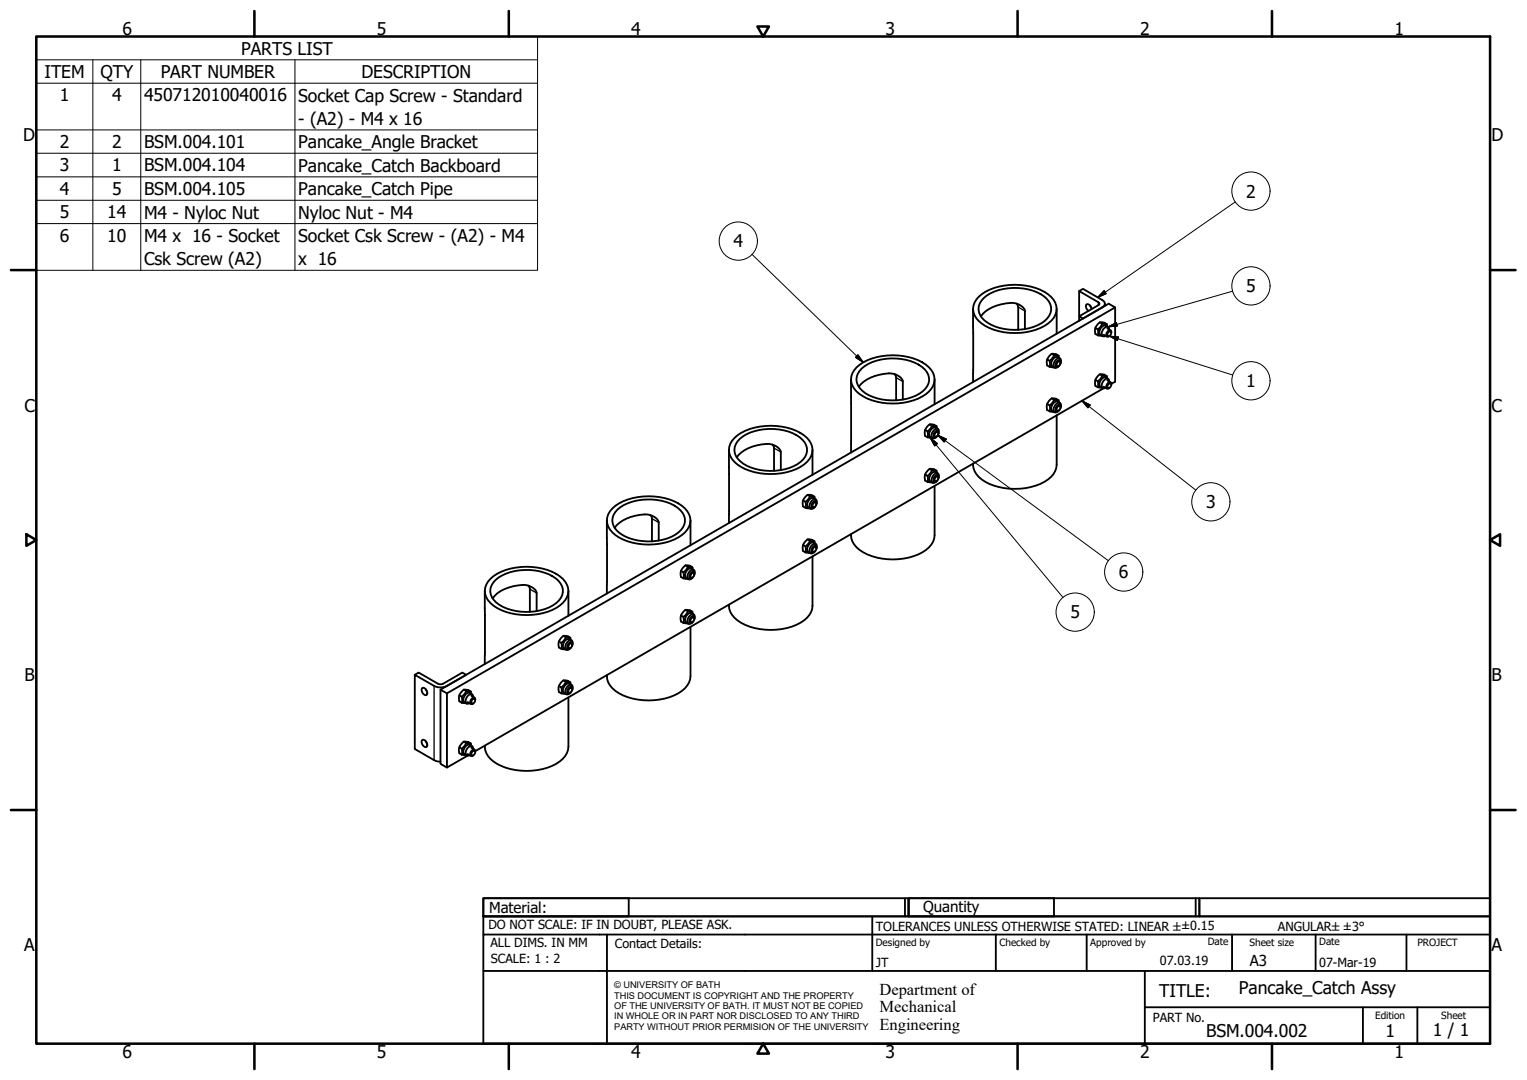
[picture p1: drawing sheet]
<svg xmlns="http://www.w3.org/2000/svg" width="420mm" height="297mm" viewBox="0 0 420 297" stroke-linecap="round" stroke-linejoin="round" font-family="sans-serif">
<!-- layer: Visible (ISO) -->
<g fill="none" stroke="#000" stroke-width=".51">
<path d="M267.7 85v20.1M269.3 81.6a16.2 16.2 0 0 1 14.4-2.8 9.9 9.9 0 0 1 6.6 4.4 4.5 4.5 0 0 1-1.9 5.8 17.3 17.3 0 0 1-18.3 0 4.5 4.5 0 0 1-.8-7.4zM269.9 87a10.7 10.7 0 0 1 10.1-3.4l1.1 .6a1.67 1.67 0 0 1 .9 1.3v5M270.7 82a14.5 14.5 0 0 1 13.4-2.1 6.8 6.8 0 0 1 5.1 4.6 5 5 0 0 1-3.7 4.9 15 15 0 0 1-14.7-1.3 3.8 3.8 0 0 1-.1-6.1zM279.7 83.5l.5 1v6.2M288.1 98.9l.7 .4M289.4 97.3l.6 .4M290.7 85v6.8M291.1 99.6l.5-.2 .2 .3v.4a.81 .81 0 0 1-.9 .6 .89 .89 0 0 1 .2-1.1zM291.3 97.8a1.72 1.72 0 0 0-2.9 .6l-.4 .8a1.4 1.4 0 0 0 .8 1.7M291.4 98.4l-.1-.6-1.3-.1-1.2 1.6v1.6l1.2 .1M291.4 99l.2 .1"/>
<path d="M291.7 98.6l-.7-.4a1.7 1.7 0 0 0-1.5 2.6l.7 .3M291.8 99.7v-.4a1.05 1.05 0 0 0-1.2 .3 1.05 1.05 0 0 0 0 1.2l.7-.1M296.9 80.1l1.1-.7 5.3 3.1a1.07 1.07 0 0 1 .7 1 1.07 1.07 0 0 1-.7 1l-5.3 3.1-1.1-.6 5.3-3.1 .3-.4-.3-.4zM296.9 80.1v8.1M299.9 84l.4 .7M300.4 85a1.16 1.16 0 0 0-1.5-1.2 1.41 1.41 0 0 0 .6 1.7M301.4 90.2l.7 .4M302.1 92.2l1.1 .2M302.6 88.7l.7 .3M303.7 92.1l.9 .5M304 83.5v.6M304.5 89.1a1.86 1.86 0 0 0-1.8-.4 1.86 1.86 0 0 0-1.3 1.5l-.1 .4a1.4 1.4 0 0 0 .8 1.6"/>
<path d="M304.7 89.8l-.2-.7-1.2-.1-1.2 1.6v1.6M304.7 90.3l.9 .6M304.9 89.9l-.6-.4a1.71 1.71 0 0 0-1.5 2.6l.6 .4M305.1 91.3l.5-.2a.85 .85 0 0 1 0 .9 .85 .85 0 0 1-.8 .4 .97 .97 0 0 1 .3-1.1zM305.2 90.6l-.2-.7a1.62 1.62 0 0 0-1.6 .9 1.62 1.62 0 0 0 .1 1.7l.7-.1M305.8 91.5l-.3-.7a1.17 1.17 0 0 0-1 1.7l.7-.1M306.8 84.5v20.5l-1 .6M234.2 104.4v20.1M235.7 101a16.2 16.2 0 0 1 14.4-2.8 8.6 8.6 0 0 1 6.9 5.3 5.1 5.1 0 0 1-3.2 5.5 17.6 17.6 0 0 1-17.3-.6 4.5 4.5 0 0 1-.8-7.4zM236.3 106.4a10.7 10.7 0 0 1 10.1-3.4l1.1 .6 .9 1.1v5.2M237.1 101.4a14.7 14.7 0 0 1 16.5-.5 4 4 0 0 1 .3 6.8 14.8 14.8 0 0 1-16.6-.2 3.8 3.8 0 0 1-.2-6.1zM246.1 102.9l.5 1v6.2"/>
<path d="M254.6 118.2l.6 .4M255.8 116.7l.7 .4M257.2 104.4v6.8M257.5 119l.5-.2a.85 .85 0 0 1 .1 .9 .85 .85 0 0 1-.8 .4 .87 .87 0 0 1 .2-1.1zM257.7 117.2a1.86 1.86 0 0 0-1.9-.4 1.86 1.86 0 0 0-1.2 1.4l-.1 .4a1.4 1.4 0 0 0 .7 1.7M257.8 117.8l-.1-.6-1.2-.1-1.3 1.5v1.7l1.2 .1M257.8 118.4l.2 .1M258.1 118l-.7-.4a1.71 1.71 0 0 0-1.5 2.6l.7 .3M258.2 119.5a1 1 0 0 0-.4-1.6 1.81 1.81 0 0 0-1.2 2.6 1.16 1.16 0 0 0 1.3-.6M258.2 119.1l-.2-.6a1.21 1.21 0 0 0-1 1.7l.7-.1M288.1 111.1l.7 .4M289.4 109.6l.6 .4"/>
<path d="M290.4 100.7l.2 .1M290.4 113l.2 .1M290.7 114.2v13.6a5.7 5.7 0 0 1-3.3 4.7 17.6 17.6 0 0 1-17.3-.6 5.1 5.1 0 0 1-2.4-4.4M291.1 111.8l.5-.2a.84 .84 0 0 1 .1 .9 .84 .84 0 0 1-.9 .5 .95 .95 0 0 1 .3-1.2zM291.3 110.1a1.86 1.86 0 0 0-1.9-.5 1.86 1.86 0 0 0-1.3 1.5v1.7l.7 .3M291.4 110.7l-.1-.6-1.3-.1-1.2 1.5v1.6l1.2 .2M291.4 111.2l.2 .2M291.7 110.8l-.7-.3a1.71 1.71 0 0 0-1.5 2.5l.7 .4M291.8 100.1a1 1 0 0 0-.4-1.6 1.78 1.78 0 0 0-1.2 2.6 1.23 1.23 0 0 0 1.3-.6M291.8 112.3a.98 .98 0 0 0-.4-1.5 1.78 1.78 0 0 0-1.2 2.6 1.23 1.23 0 0 0 1.3-.7M291.8 112l-.2-.7a1.18 1.18 0 0 0-1 1.8l.7-.1M301.4 104.5l.7 .4"/>
<path d="M302.1 106.5l1.1 .1M302.6 102.9l.7 .4M303.6 106.8l-172.8 99.8M303.7 106.3l.9 .6M304.5 103.4a1.85 1.85 0 0 0-1.8-.4 1.85 1.85 0 0 0-1.3 1.5l-.1 .4a1.4 1.4 0 0 0 .8 1.6M304.7 104l-.2-.6-1.2-.1-1.2 1.6v1.6M304.7 104.6l.9 .5M304.9 104.2l-.6-.4a1.71 1.71 0 0 0-1.5 2.6l.6 .4M305 105.7l.5-.3a.75 .75 0 0 1 .1 .9 .75 .75 0 0 1-.9 .3zM305.2 104.9l-.2-.7a1.62 1.62 0 0 0-1.6 .8 1.62 1.62 0 0 0 .1 1.8l.7-.2M305.8 105.6l-.3-.5a1.17 1.17 0 0 0-1 1.7l.7-.1M305.8 105.6v.2"/>
<path d="M168.5 139.8a16.2 16.2 0 0 1 14.4-2.8 8.7 8.7 0 0 1 7 5.3 5.2 5.2 0 0 1-3.3 5.5 17.6 17.6 0 0 1-17.2-.6 4.6 4.6 0 0 1-.9-7.4zM200.6 123.7v20.2M202.1 120.4a16.2 16.2 0 0 1 14.4-2.8 8.7 8.7 0 0 1 7 5.3 5.2 5.2 0 0 1-3.3 5.5 17.7 17.7 0 0 1-17.3-.6 4.5 4.5 0 0 1-.8-7.4zM202.7 125.8a10.7 10.7 0 0 1 10.1-3.4 2.76 2.76 0 0 1 2 1.9v5M203.5 120.8a14.7 14.7 0 0 1 16.5-.5 4 4 0 0 1 .3 6.7 14.7 14.7 0 0 1-16.6-.1 3.8 3.8 0 0 1-.2-6.1zM212.6 122.3l.4 .9v6.3M221 137.6l.6 .4M222.2 136.1l.7 .4M223.2 139.5l.2 .1M223.6 123.7v6.9M223.9 138.4l.5-.3a.85 .85 0 0 1 .1 1 .85 .85 0 0 1-.8 .4 .94 .94 0 0 1 .2-1.1zM224.1 136.6a1.85 1.85 0 0 0-1.9-.5 1.85 1.85 0 0 0-1.2 1.5l-.1 .4a1.38 1.38 0 0 0 .7 1.7"/>
<path d="M224.2 137.2l-.1-.6-1.2-.1-1.3 1.5v1.7l1.2 .1M224.2 137.8l.2 .1M224.5 137.4l-.7-.4a1.71 1.71 0 0 0-1.4 2.6l.6 .3M224.6 138.9a1 1 0 0 0-.4-1.6 1.8 1.8 0 0 0-1.2 2.6 1.15 1.15 0 0 0 1.3-.6M224.6 138.5l-.2-.6a1.17 1.17 0 0 0-1 1.7l.7-.1M254.6 130.5l.6 .4M255.8 129l.7 .4M256.8 120.1l.2 .1M256.8 132.4l.2 .1M257.2 133.6v13.6a6.2 6.2 0 0 1-4.5 5.3 17.7 17.7 0 0 1-16.2-1.2 5 5 0 0 1-2.3-4.4M257.5 131.2l.5-.2a.84 .84 0 0 1 .1 .9 .84 .84 0 0 1-.9 .4 .93 .93 0 0 1 .3-1.1zM257.7 129.5a1.73 1.73 0 0 0-2.9 .5l-.3 .9a1.41 1.41 0 0 0 .7 1.7"/>
<path d="M257.8 130.1l-.1-.6-1.2-.1-1.3 1.5v1.7l1.2 .1M257.8 130.6l.2 .2M258.1 130.2l-.7-.3a1.7 1.7 0 0 0-1.5 2.5l.7 .4M258.2 131.7a.98 .98 0 0 0-.4-1.5 1.81 1.81 0 0 0-1.2 2.6 1.23 1.23 0 0 0 1.3-.7M258.2 131.4l-.2-.7a1.21 1.21 0 0 0-1 1.8l.7-.2M134.9 159.2a16.2 16.2 0 0 1 14.4-2.8 8.7 8.7 0 0 1 7 5.3 5.2 5.2 0 0 1-3.3 5.5 17.6 17.6 0 0 1-17.2-.6 4.6 4.6 0 0 1-.9-7.4zM136.3 159.6a14.7 14.7 0 0 1 15.7-1.2 4.6 4.6 0 0 1 2.7 5.2 8.7 8.7 0 0 1-7.2 4.5 14.5 14.5 0 0 1-11-2.4 3.9 3.9 0 0 1-.2-6.1zM167 143.1v20.1M169.1 145.2a10.7 10.7 0 0 1 10.1-3.4l1.1 .6a1.74 1.74 0 0 1 1 1.3v5M169.9 140.2a14.8 14.8 0 0 1 15.6-1.1 4.6 4.6 0 0 1 2.8 5.1 8.6 8.6 0 0 1-7.2 4.5 13.2 13.2 0 0 1-11.7-3.1 3.8 3.8 0 0 1 .5-5.4zM179 141.7l.4 .9v6.3M187.4 157l.6 .4"/>
<path d="M188.6 155.5l.7 .4M189.7 158.9l.1 .1M190 143.1v6.9M190.3 157.8l.5-.3a.85 .85 0 0 1 .1 1 .85 .85 0 0 1-.8 .4 .91 .91 0 0 1 .2-1.1zM190.5 156a1.84 1.84 0 0 0-1.9-.5 1.84 1.84 0 0 0-1.2 1.5v1.7l.6 .4M190.6 156.6l-.1-.6-1.2-.1-1.3 1.5v1.7l1.2 .1M190.6 157.2l.3 .1M190.9 156.8l-.7-.4a1.69 1.69 0 0 0-1.4 2.5l.6 .4M191 158.2a.97 .97 0 0 0-.4-1.5 1.8 1.8 0 0 0-1.2 2.6 1.13 1.13 0 0 0 1.4-.6M191.1 157.9l-.3-.6a1.17 1.17 0 0 0-1 1.7l.7-.1M221 149.9l.6 .4M222.2 148.3l.7 .4"/>
<path d="M223.2 151.8l.2 .1M223.6 153v13.6a6.2 6.2 0 0 1-4.5 5.3 17.7 17.7 0 0 1-16.2-1.2 5 5 0 0 1-2.3-4.4M223.9 150.6l.6-.2a.85 .85 0 0 1 0 .9 .85 .85 0 0 1-.9 .4 .93 .93 0 0 1 .3-1.1zM224.1 148.9a1.73 1.73 0 0 0-2.9 .5l-.3 .9a1.41 1.41 0 0 0 .7 1.6M224.2 149.5l-.1-.6-1.2-.2-1.3 1.6v1.6l1.2 .1M224.2 150l.2 .1M224.5 149.6l-.7-.3a1.7 1.7 0 0 0-1.4 2.5l.6 .4M224.6 151.1a1 1 0 0 0-.4-1.6 1.79 1.79 0 0 0-1.2 2.7 1.22 1.22 0 0 0 1.3-.7M224.6 150.8l-.2-.7a1.19 1.19 0 0 0-1 1.8l.7-.2M133.4 162.5v20.1M135.5 164.6a10.8 10.8 0 0 1 10.1-3.4l1.1 .5a1.74 1.74 0 0 1 1 1.4v5M145.4 161.1l.4 .9v6.3"/>
<path d="M153.8 176.4l.7 .4M155 174.9l.7 .4M156.1 178.3l.2 .1M156.4 162.5v6.9M156.7 177.2l.5-.3a.84 .84 0 0 1 .1 .9 .84 .84 0 0 1-.8 .5 .87 .87 0 0 1 .2-1.1zM156.9 175.4a1.84 1.84 0 0 0-1.9-.5 1.84 1.84 0 0 0-1.2 1.5v1.7l.7 .4M157 176l-.1-.6-1.2-.1-1.2 1.5v1.7l1.1 .1M157.1 176.6l.2 .1M157.3 176.2l-.6-.4a1.69 1.69 0 0 0-1.5 2.5l.6 .4M157.4 177.6a1 1 0 0 0-.4-1.5 1.81 1.81 0 0 0-1.2 2.6 1.19 1.19 0 0 0 1.4-.6M157.5 177.3l-.3-.6a1.18 1.18 0 0 0-1 1.7l.7-.1M187.4 169.3l.6 .4"/>
<path d="M188.6 167.7l.7 .4M189.7 171.1l.1 .2M190 172.4v13.6a6.3 6.3 0 0 1-4.5 5.3 17.7 17.7 0 0 1-16.1-1.3 5 5 0 0 1-2.4-4.3M190.4 170l.5-.2a.85 .85 0 0 1 0 .9 .85 .85 0 0 1-.8 .4 .93 .93 0 0 1 .3-1.1zM190.5 168.2a1.86 1.86 0 0 0-1.9-.4 1.86 1.86 0 0 0-1.2 1.5l-.1 .4a1.41 1.41 0 0 0 .7 1.6M190.6 168.9l-.1-.7-1.2-.1-1.3 1.6v1.6l1.2 .2M190.6 169.4l.3 .1M190.9 169l-.7-.4a1.69 1.69 0 0 0-1.4 2.6l.6 .4M191 170.5a.97 .97 0 0 0-.4-1.6 1.79 1.79 0 0 0-1.2 2.7 1.19 1.19 0 0 0 1.4-.7M191.1 170.2l-.3-.7a1.19 1.19 0 0 0-1 1.7l.7-.1M114.1 185.6l1.1-.6 5.3 3.1 .7 .1 .7-.1 5.3-3.1 1.1 .6-5.3 3-1.8 .5-1.8-.5-5.3-3v20.4l5.3 3.1 1.8 .4M116.1 189.3a1.23 1.23 0 0 1 1.3 .5 1.23 1.23 0 0 1-.1 1.4 1.36 1.36 0 0 1-1.2-1.9z"/>
<path d="M117.1 189.6l.4 .6M121.2 189.7l1.8 1v20.4l-1.8-1zM121.2 189.7l183.9-106.2 1.7 1-183.8 106.2M126.4 191.2l.7 .4M127.1 193.3l1.1 .1M127.6 189.7l.7 .4M128.7 193.1l.9 .5M129.5 190.2a1.74 1.74 0 0 0-2.9 .6l-.3 .8a1.41 1.41 0 0 0 .8 1.7M129.6 190.8l-.1-.6-1.2-.1-1.2 1.5v1.7M129.7 191.4l.9 .5M129.9 191l-.6-.4a1.7 1.7 0 0 0-1.5 2.5l.6 .4M130 192.4l.5-.3a.74 .74 0 0 1 .1 1 .74 .74 0 0 1-.9 .3z"/>
<path d="M130.2 191.7l-.2-.7a1.62 1.62 0 0 0-1.6 .8 1.62 1.62 0 0 0 .1 1.7l.7-.1M130.8 192.5l-.3-.6a1.19 1.19 0 0 0-1 1.7l.7-.1M153.8 188.7l.7 .4M155 187.1l.7 .4M156.1 190.5l.2 .2M156.4 191.8v13.6a6.3 6.3 0 0 1-4.5 5.3 17.7 17.7 0 0 1-16.1-1.3 5.1 5.1 0 0 1-2.4-4.3M156.8 189.3l.5-.1a.87 .87 0 0 1 0 .9 .87 .87 0 0 1-.8 .4 .96 .96 0 0 1 .3-1.2zM156.9 187.6a1.85 1.85 0 0 0-1.9-.4 1.85 1.85 0 0 0-1.2 1.5l-.1 .4a1.38 1.38 0 0 0 .8 1.6M157 188.2l-.1-.6-1.2-.1-1.2 1.6v1.6l1.1 .1M157.1 188.8l.2 .1M157.3 188.4l-.6-.4a1.69 1.69 0 0 0-1.5 2.6l.6 .4M157.4 189.9a1 1 0 0 0-.4-1.6 1.78 1.78 0 0 0-1.2 2.7 1.13 1.13 0 0 0 1.4-.7"/>
<path d="M157.5 189.6l-.3-.7a1.19 1.19 0 0 0-1 1.7l.7-.1M116.1 203.6a1.23 1.23 0 0 1 1.3 .5 1.23 1.23 0 0 1-.1 1.4 1.36 1.36 0 0 1-1.2-1.9zM117.1 203.8l.4 .7M126.4 205.5l.7 .4M127.1 207.6l1.1 .1M127.6 204l.7 .4M128.6 207.9l-5.6 3.2M128.7 207.4l.9 .5M129.5 204.5a1.74 1.74 0 0 0-2.9 .5l-.3 .9a1.41 1.41 0 0 0 .8 1.7M129.6 205.1l-.1-.6-1.2-.1-1.2 1.5v1.7M129.7 205.6l.9 .6M129.9 205.2l-.6-.3a1.7 1.7 0 0 0-1.5 2.5l.6 .4"/>
<path d="M130 206.7l.5-.3a.74 .74 0 0 1 .1 1 .74 .74 0 0 1-.9 .3zM130.2 206l-.2-.7a1.62 1.62 0 0 0-1.6 .8 1.62 1.62 0 0 0 .1 1.7l.7-.1M130.8 206.8l-.3-.7a1.19 1.19 0 0 0-1 1.8l.7-.1"/>
</g>
<!-- layer: Visible Narrow (ISO) -->
<path d="M280.2 84.5l1.8 1M302.2 83.1v.8M246.6 103.9l1.8 1M213 123.2l1.8 1.1M179.4 142.6l1.9 1.1M145.8 162l1.9 1.1M119.4 188.6v20.5" fill="none" stroke="#000" stroke-width=".36"/>
<!-- layer: Symbol (ISO) -->
<g fill="none" stroke="#000" stroke-width=".28">
<path d="M10 16.5v-6.5h137.9v6.5M10 16.5h137.9v6.4M10 16.5v57.8h137.9v-51.4M25.5 16.5v57.8M38.7 16.5v57.8M81.2 16.5v57.8M10 22.9h137.9M10 35.7h137.9M10 42.1h137.9M10 48.6h137.9M10 55.1h137.9M339.9 55.5l-37.9 26.3"/>
<path d="M10 61.5h137.9M206.9 69.9l30.6 29.8M303.8 80l.6 .8-2.4 1zM236.1 97.6l1.4 2.1-2.1-1.4zM304.9 89.9l2.3-1.2 .2 1zM305.2 92.4l2.6 .3-.3 1zM305.2 92.4l34 10.8M339.2 80.1l-34.3 9.8M258.1 119.7l2.3 1.1-.6 .8zM258.1 119.7l46.9 34.5M297.7 110.2l2.3 1.2-.7 .8zM297.7 110.2l31.3 24.6"/>
<path d="M349.5 104.7a5.3 5.3 0 0 0-7.7-4.7 5.3 5.3 0 0 0-.7 9 5.3 5.3 0 0 0 8.3-3.4l.1-.9M255.9 120.4l2 1.6-.7 .6zM255.9 120.4l36.6 43.9"/>
<circle cx="344.2" cy="52.6" r="5.3"/>
<circle cx="203.1" cy="66.3" r="5.3"/>
<circle cx="344.2" cy="78.6" r="5.3"/>
<circle cx="333.2" cy="138" r="5.3"/>
<circle cx="309.2" cy="157.3" r="5.3"/>
<circle cx="295.8" cy="168.4" r="5.3"/>
</g>
<!-- layer: Border (ISO) -->
<g fill="none" stroke="#000" stroke-width=".7">
<path d="M10 10h400v277h-400zM70 3v7M140 3v7M208.4 7.3h3.2l-1.6 2.7zM280 3v7M350 3v7M3 74.3h7M410 74.3h7M7.3 146.9l2.7 1.6-2.7 1.6zM410 148.5l2.7-1.6v3.2zM3 222.8h7M410 222.8h7"/>
<path d="M70 287v7M140 287v7M210 287l1.6 2.8h-3.2zM280 287v7M350 287v7"/>
</g>
<!-- layer: Title (ISO) -->
<g fill="none" stroke="#000" stroke-width=".51">
<path d="M133 247h40v5h-40zM133 247h117v5h-117zM133 257v-5h277v5M133 257h277v30h-277zM167 257v30M240 252v15M249 247v5M250 247h40v5h-40zM250 247h80v5h-80zM274 257v10M299 257v10M329 247v5"/>
<path d="M330 247h80v5h-80zM339 257v10M362 257v10M387 257v10M133 267h277M315 277h95M315 267v20M375 277v10M390 277v10"/>
</g>
<!-- layer: Symbol (ISO) -->
<g fill="#000" stroke="#000" stroke-width=".28">
<path d="M303.8 80l-1.8 1.8zM303.8 80l.6 .8-2.4 1zM235.4 98.3l2.1 1.4zM236.1 97.6l1.4 2.1-2.1-1.4zM304.9 89.9l2.3-1.2zM304.9 89.9l2.3-1.2 .2 1zM305.2 92.4l2.6 .3zM305.2 92.4l2.6 .3-.3 1zM297.7 110.2l2.3 1.2zM297.7 110.2l2.3 1.2-.7 .8zM255.9 120.4l2 1.6zM255.9 120.4l2 1.6-.7 .6z"/>
<path d="M258.1 119.7l2.3 1.1zM258.1 119.7l2.3 1.1-.6 .8z"/>
</g>
<g font-size="4.8">
<text x="33.7" y="9.6">6</text>
<text x="103.7" y="9.6">5</text>
<text x="173.7" y="9.6">4</text>
<text x="243.7" y="9.6">3</text>
<text x="313.7" y="9.6">2</text>
<text x="383.7" y="9.6">1</text>
<text x="66.4" y="15">PARTS LIST</text>
<text x="12.3" y="21.4">ITEM</text>
<text x="27.6" y="21.5">QTY</text>
<text x="44.2" y="21.4">PART NUMBER</text>
<text x="99.4" y="21.5">DESCRIPTION</text>
<text x="16.5" y="27.9">1</text>
<text x="30.8" y="27.8">4</text>
<text x="39.6" y="27.9">450712010040016</text>
<text x="82" y="27.9">Socket Cap Screw - Standard</text>
<text x="82" y="34.3">- (A2) - M4 x 16</text>
<text x="6.3" y="38.9">D</text>
<text x="16.5" y="40.7">2</text>
<text x="30.8" y="40.7">2</text>
<text x="39.6" y="40.7">BSM.004.101</text>
<text x="82" y="40.8">Pancake_Angle Bracket</text>
<text x="410.4" y="38.9">D</text>
<text x="16.5" y="47.1">3</text>
<text x="30.8" y="47.1">1</text>
<text x="39.6" y="47.1">BSM.004.104</text>
<text x="82" y="47.2">Pancake_Catch Backboard</text>
<text x="16.5" y="53.6">4</text>
<text x="30.8" y="53.6">5</text>
<text x="39.6" y="53.7">BSM.004.105</text>
<text x="82" y="53.7">Pancake_Catch Pipe</text>
<text x="342.9" y="54.3">2</text>
<text x="16.5" y="60">5</text>
<text x="29.5" y="60.1">14</text>
<text x="39.6" y="60.1">M4 - Nyloc Nut</text>
<text x="82" y="60.1">Nyloc Nut - M4</text>
<text x="16.5" y="66.5">6</text>
<text x="29.5" y="66.5">10</text>
<text x="39.6" y="66.5">M4 x 16 - Socket</text>
<text x="82" y="66.5">Socket Csk Screw - (A2) - M4</text>
<text x="201.8" y="68.1">4</text>
<text x="39.6" y="73">Csk Screw (A2)</text>
<text x="82" y="73">x 16</text>
<text x="342.9" y="80.4">5</text>
<text x="342.9" y="106.5">1</text>
<text x="6.7" y="113.2">C</text>
<text x="410.4" y="113.2">C</text>
<text x="331.9" y="139.8">3</text>
<text x="307.9" y="159.1">6</text>
<text x="294.5" y="170.1">5</text>
<text x="6.8" y="187.4">B</text>
<text x="410.4" y="187.4">B</text>
<text x="6.7" y="261.7">A</text>
<text x="410.4" y="261.7">A</text>
<text x="319" y="274.2">TITLE:</text>
<text x="340.9" y="273.4">Pancake_Catch Assy</text>
<text x="331.9" y="285.3">BSM.004.002</text>
<text x="381.2" y="285.3">1</text>
<text x="394.2" y="285">1 / 1</text>
<text x="33.7" y="291">6</text>
<text x="103.7" y="290.9">5</text>
<text x="173.7" y="290.9">4</text>
<text x="243.7" y="291">3</text>
<text x="313.7" y="291">2</text>
<text x="383.7" y="290.9">1</text>
</g>
<g font-size="4.6">
<text x="242" y="273.7">Department of</text>
<text x="242" y="278.4">Mechanical</text>
<text x="242" y="283.2">Engineering</text>
</g>
<g font-size="4.1">
<text x="134.6" y="251.1">Material:</text>
<text x="254" y="250.8">Quantity</text>
<text x="343.9" y="265.6">A3</text>
</g>
<g font-size="3.5">
<text x="134.4" y="255.6">DO NOT SCALE: IF IN DOUBT, PLEASE ASK.</text>
<text x="241" y="256">TOLERANCES UNLESS OTHERWISE STATED: LINEAR ±±0.15</text>
<text x="351.6" y="256">ANGULAR±±3°</text>
<text x="134.9" y="260.6">ALL DIMS. IN MM</text>
<text x="169.2" y="260.6">Contact Details:</text>
<text x="135.1" y="264.8">SCALE: 1 : 2</text>
<text x="241" y="266">JT</text>
<text x="319.2" y="265.5">07.03.19</text>
<text x="363" y="266">07-Mar-19</text>
<text x="317.2" y="281.2">PART No.</text>
</g>
<g font-size="2.8">
<text x="241" y="260.1">Designed by</text>
<text x="275" y="260.1">Checked by</text>
<text x="300" y="260.1">Approved by</text>
<text x="332.3" y="260">Date</text>
<text x="343.8" y="260.1">Sheet size</text>
<text x="363" y="260">Date</text>
<text x="390" y="260.1">PROJECT</text>
<text x="378.4" y="280.1">Edition</text>
<text x="396.6" y="280.1">Sheet</text>
</g>
<g font-size="2.5">
<text x="169" y="271.9">© UNIVERSITY OF BATH</text>
<text x="169" y="274.7">THIS DOCUMENT IS COPYRIGHT AND THE PROPERTY</text>
<text x="169" y="277.5">OF THE UNIVERSITY OF BATH. IT MUST NOT BE COPIED</text>
<text x="169" y="280.4">IN WHOLE OR IN PART NOR DISCLOSED TO ANY THIRD</text>
<text x="169" y="283.2">PARTY WITHOUT PRIOR PERMISION OF THE UNIVERSITY</text>
</g>
</svg>
